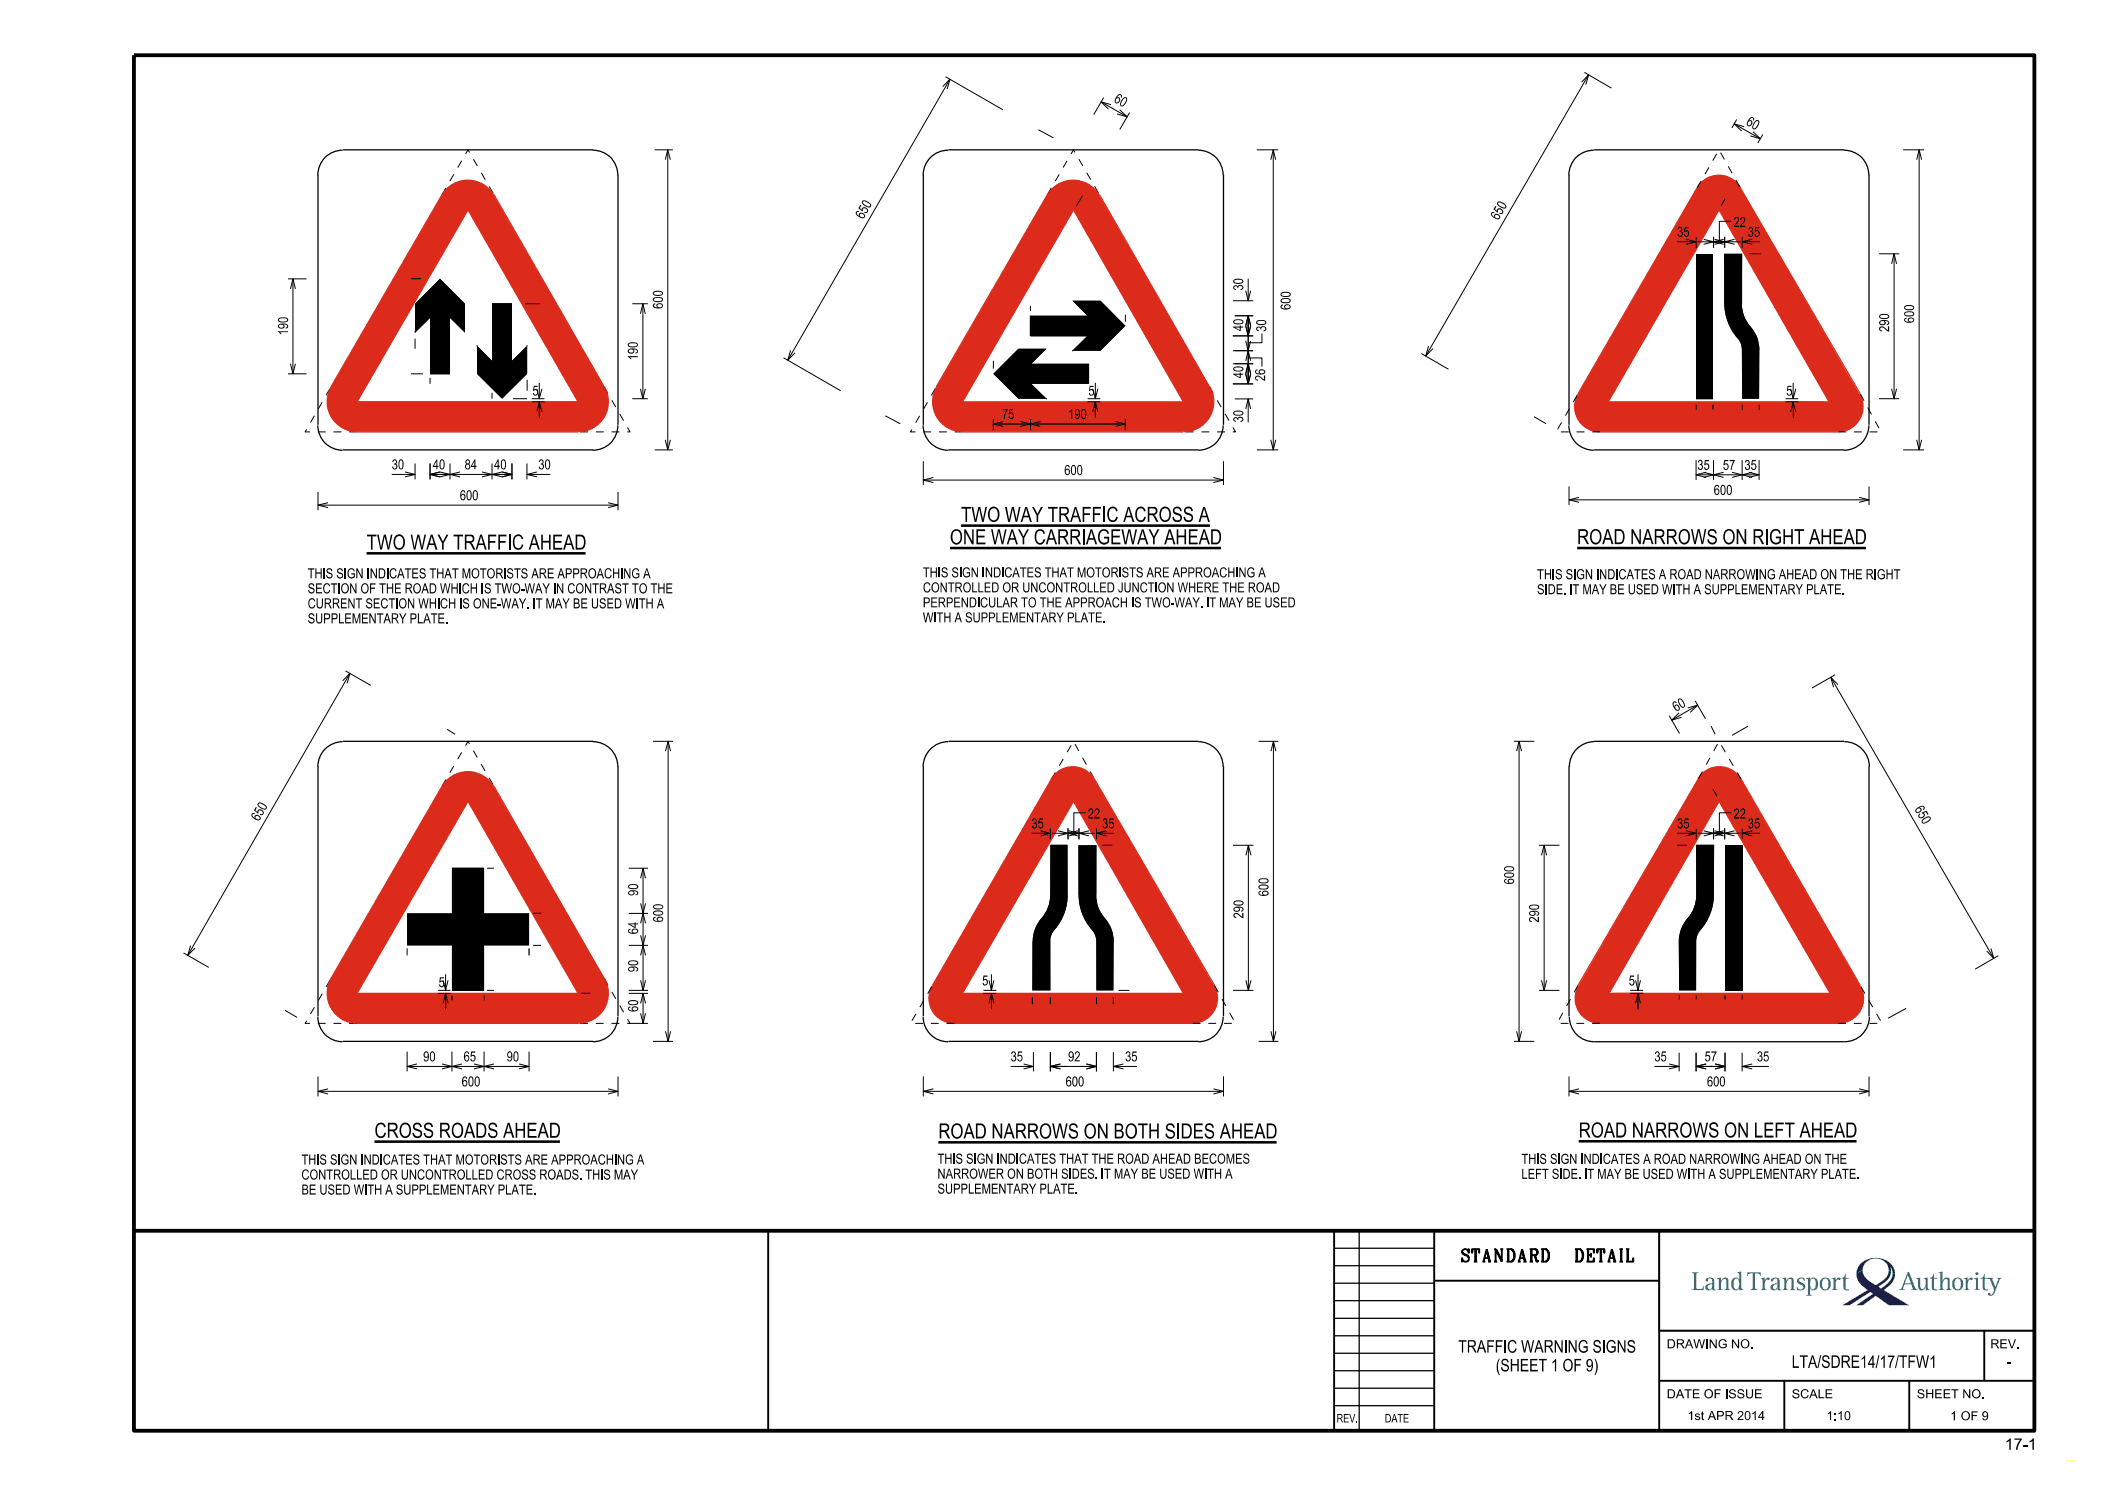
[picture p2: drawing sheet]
<svg xmlns="http://www.w3.org/2000/svg" width="420mm" height="297mm" viewBox="0 0 420 297" stroke-linecap="round" stroke-linejoin="round" font-family="sans-serif">
<g fill="#dc2a1b">
<path d="M89.4 37.7l-.9 1-22.3 38.6a6 6 0 0 0 5.2 9h44.2a6 6 0 0 0 5.2-9l-22.1-38.3a6 6 0 0 0-9.3-1.3zM93.6 41.9l22 38.4h-44.2z" fill-rule="evenodd"/>
<path d="M210.1 37.9l-.8 1.1-22 38.3a6 6 0 0 0 5.1 9h44.2a6 6 0 0 0 5.2-9l-22.1-38.3a6 6 0 0 0-9.6-1.1zM214.6 41.9l22 38.4h-44.2z" fill-rule="evenodd"/>
<path d="M339.9 36.7l-.6 .8-23.8 41.3a5 5 0 0 0 4.3 7.5h47.7a5 5 0 0 0 4.3-7.5l-23.9-41.3a5 5 0 0 0-8-.8zM343.6 41.9l22.1 38.4h-44.2z" fill-rule="evenodd"/>
<path d="M89.4 155.9l-1.1 1.3-22.1 38.3a6 6 0 0 0 5.2 9h44.2a6 6 0 0 0 5.2-9l-22.1-38.3a6 6 0 0 0-9.3-1.3zM93.6 160.2l22 38.3h-44.2z" fill-rule="evenodd"/>
<path d="M211.1 154.5l-1 1.2-23.7 41.3a5 5 0 0 0 4.3 7.5h47.7a5 5 0 0 0 4.3-7.5l-23.9-41.3a5 5 0 0 0-7.7-1.2zM214.6 160.2l22 38.3h-44.2z" fill-rule="evenodd"/>
<path d="M340.3 154.6l-.9 1.1-23.8 41.3a5 5 0 0 0 4.3 7.5h47.6a5 5 0 0 0 4.4-7.5l-23.9-41.3a5 5 0 0 0-7.7-1.1zM343.6 160.2l22.3 38.3h-44.2z" fill-rule="evenodd"/>
</g>
<g fill="#000">
<path d="M339.1 50.7h3.3v29h-3.3zM344.8 168.9h3.5v29h-3.5z"/>
<path d="M344.7 50.7h3.6l-.1 10a8 8 0 0 0 2.4 5.4 6.2 6.2 0 0 1 1 3.8v9.8h-3.3l-.1-10.1a3.6 3.6 0 0 0-1.3-2.5 10.9 10.9 0 0 1-2.2-6.4z" fill-rule="evenodd"/>
<path d="M87.9 55.7l5.1 5v5.8l-3-3v11.2h-4v-11.2l-3 3v-5.8z" fill-rule="evenodd"/>
<path d="M98.4 60.7h3.9v11.4l3.1-3v5.6l-5 5-5-5v-5.6l3 3z" fill-rule="evenodd"/>
<path d="M206 63.1h11.4l-3-3h5.6l5 5-5 5h-5.6l3-3h-11.4z" fill-rule="evenodd"/>
<path d="M198.6 74.7l5-5h5.6l-3 3h11.4v4h-11.4l3 3h-5.6z" fill-rule="evenodd"/>
<path d="M90.3 173.5h6.5v9.1h9v6.3h-9v9h-6.5v-9h-8.9v-6.3h8.9z" fill-rule="evenodd"/>
<path d="M210 168.9h3.4v10a11.3 11.3 0 0 1-3.1 7.6l-.4 1.4 .1 10h-3.6v-9.8a8.4 8.4 0 0 1 2.4-5.4 7.1 7.1 0 0 0 1.1-3.8z" fill-rule="evenodd"/>
<path d="M215.6 168.9h3.6l-.1 10a7.7 7.7 0 0 0 2.4 5.4 6.3 6.3 0 0 1 1.1 3.8v9.8h-3.4l-.1-10a5.2 5.2 0 0 0-1.6-3.1 10.9 10.9 0 0 1-1.9-5.9z" fill-rule="evenodd"/>
<path d="M339.1 168.9h3.6l-.1 10a11.8 11.8 0 0 1-3.1 7.6l-.4 1.4v10h-3.4l-.1-9.8a7.4 7.4 0 0 1 2.2-5.2l.7-1.2 .6-2.1z" fill-rule="evenodd"/>
</g>
<path d="M26.8 11h379.9v275h-379.9zM26.8 246h379.9" fill="none" stroke="#000" stroke-width=".76" stroke-linecap="butt"/>
<path d="M153.6 246v40M266.7 246v40M286.7 256h45M286.7 246v40M331.7 246v40M331.7 266h75M331.7 276h75M356.7 276v10M381.7 276v10M396.7 266v10" fill="none" stroke="#000" stroke-width=".38"/>
<path d="M5 5h.1M414.9 5h.1M5 292h.1M415 292h-1.9" fill="none" stroke="#ff0" stroke-width=".2"/>
<path d="M266.7 260h20M266.7 256.5h20M266.7 253h20M266.7 249.5h20M271.7 246v40M331.7 246h75v20h-75zM266.7 277.5h20M266.7 274h20M266.7 270.5h20M266.7 267h20M266.7 263.5h20M266.7 280.9h20" fill="none" stroke="#000" stroke-width=".25"/>
<g fill="#008c95">
<path d="M338.2 254.3h1.4l-.3 .1-.2 .3v2.8l.1 .1h.9l.2-.1 .2-.4h.1v.7h-2.4l.4-.3v-2.8l-.1-.3z" fill-rule="evenodd"/>
<path d="M341 255.6l-.1 .3 .2 .2 .3-.1 .2-.5h.3l.3 .2 .1 .8-.6 .1a.71 .71 0 0 0-.8 .5 .71 .71 0 0 0 .5 .9 .71 .71 0 0 0 .9-.5l.2 .4 .6-.1-.4-.2-.1-1.9-.5-.4-.6 .1zM341.5 256.9l.8-.2v.5l-.2 .4-.5 .1-.2-.2-.1-.4z" fill-rule="evenodd"/>
<path d="M343.2 255.5l.8-.2v.7l.5-.6h.8l.2 .5v1.7l.4 .2h-1.2l.4-.3v-1.6l-.2-.3h-.3l-.3 .3-.3 .6v1l.4 .3h-1.2l.4-.2v-1.8z" fill-rule="evenodd"/>
<path d="M347.3 254.3l.8-.2v3.4l.4 .3-.8 .1-.1-.4-.1 .3-.4 .1a1.35 1.35 0 0 1-.8-2.2l.3-.3 .5-.1 .6 .5v-1.2zM346.9 255.6l-.3 .5v1.2a.51 .51 0 0 0 .7 .4 .51 .51 0 0 0 .3-.7l-.1-1.2-.3-.3z" fill-rule="evenodd"/>
<path d="M349.3 254.3h2.7v.7h-.1l-.3-.4-.8-.1v2.9l.2 .3 .4 .1h-1.6l.4-.1 .2-.2v-3l-.8 .1-.2 .4h-.1z" fill-rule="evenodd"/>
<path d="M352 255.5l.8-.2v.6l.5-.5h.4l-.1 .4-.5-.1-.3 .5v1.4l.4 .2h-1.2l.4-.2v-1.9z" fill-rule="evenodd"/>
<path d="M354.2 255.5l.9-.2 .5 .3 .1 2 .4 .2-.5 .1-.3-.4-.4 .4h-.5l-.4-.4a.92 .92 0 0 1 1.1-1h.2v-.6l-.2-.4h-.5l-.3 .6a.28 .28 0 0 1-.3-.2 .28 .28 0 0 1 .2-.4zM354.6 256.8l-.2 .3 .1 .4 .1 .2 .5-.1 .2-.4v-.5z" fill-rule="evenodd"/>
<path d="M356.3 255.5l.8-.2v.7l.3-.4 .3-.2h.7l.2 .5v1.6l.4 .3h-1.2l.3-.3v-1.7l-.1-.2h-.4l-.2 .3-.3 .6v1l.4 .3h-1.2l.4-.2v-1.9z" fill-rule="evenodd"/>
<path d="M359.3 255.7l.6-.4 .8 .1 .1 .6-.6-.5h-.4l-.2 .3 .2 .4 .8 .4 .3 .3v.5l-.4 .4-.4 .1-.9-.1v-.6l.6 .5h.4l.3-.3-.2-.4-1-.6z" fill-rule="evenodd"/>
<path d="M361 255.5l.4 .3v2.9l-.4 .3h1.3l-.5-.4v-1.1l.3 .3 .3 .1a1.35 1.35 0 0 0 .8-2.2l-.6-.4-.4 .1-.3 .3-.1-.4zM362.1 255.7l.1-.1a.79 .79 0 0 1 .8 1.1l-.2 .8a.52 .52 0 0 1-.7 .1 .52 .52 0 0 1-.2-.6v-.9z" fill-rule="evenodd"/>
<path d="M364.2 255.5l.7-.2a1.15 1.15 0 0 1 1.1 1.3h-.5l-.1-.8a.65 .65 0 0 0-.9-.1 .65 .65 0 0 0-.3 .8v.1h-.4l.1-.6z" fill-rule="evenodd"/>
<path d="M363.8 256.6h.4l.2 .8a.64 .64 0 0 0 .8 .2 .64 .64 0 0 0 .3-.8v-.2h.5l-.1 .6-.2 .4a1.11 1.11 0 0 1-1.3 .2 1.11 1.11 0 0 1-.6-1.2z" fill-rule="evenodd"/>
<path d="M366.1 255.5l.9-.2v.6l.2-.4 .4-.2a.29 .29 0 0 1 .3 .5 .28 .28 0 0 1-.5-.1l-.3 .2-.1 .5v1.2l.4 .2h-1.3l.4-.2v-1.9z" fill-rule="evenodd"/>
<path d="M368.8 254.6h.1v.8h.6v.2h-.6v1.8l.2 .3h.5v.2h-.6a.59 .59 0 0 1-.5-.8v-1.5h-.3v-.2l.5-.2z" fill-rule="evenodd"/>
<path d="M381.4 254.2l-1.2 3.2-.6 .4h1.2l-.4-.2 .3-.9h1.4l.3 .9-.4 .2h1.4l-.6-.6-1.2-3zM381.4 254.8l.6 1.7h-1.2z" fill-rule="evenodd"/>
<path d="M383 255.5l.9-.2v1.9l.2 .4h.3l.4-.3 .2-.6-.1-1-.4-.2 .8-.2v2.1l.5 .4-.8 .1v-.6l-.6 .6-.7-.1-.3-.6v-1.4z" fill-rule="evenodd"/>
<path d="M386.5 254.6h.1v.8h.7v.2h-.7v1.9l.3 .2h.4l-.1 .2-.7-.1-.3-.3v-1.9h-.4v-.2l.5-.2z" fill-rule="evenodd"/>
<path d="M387.5 254.3l.8-.2v1.9l.6-.6 .4-.1 .4 .2 .1 2.1 .4 .2h-1.3l.5-.3v-1.6l-.2-.3h-.3l-.3 .3-.3 .6v1.1l.4 .2h-1.2l.4-.2v-3z" fill-rule="evenodd"/>
<path d="M390.2 256.6h.5l.1 .8a.64 .64 0 0 0 .9 .2 .64 .64 0 0 0 .3-.8v-.2h.5l-.1 .6-.3 .4a1.11 1.11 0 0 1-1.3 .2 1.11 1.11 0 0 1-.6-1.2z" fill-rule="evenodd"/>
<path d="M390.6 255.7l.2-.3 .5-.1a1.15 1.15 0 0 1 1.2 1.3h-.5l-.2-.8a.62 .62 0 0 0-.7-.2 .62 .62 0 0 0-.4 .7v.3h-.5l.1-.6z" fill-rule="evenodd"/>
<path d="M392.6 255.5l.8-.2v.6l.2-.4 .5-.2a.27 .27 0 0 1 .2 .5 .27 .27 0 0 1-.5-.1l-.2 .2-.2 .5v1.2l.4 .2h-1.2l.4-.2v-1.9z" fill-rule="evenodd"/>
<path d="M394.6 255.5l.8-.2v2.3l.4 .2h-1.2l.4-.3v-1.7z" fill-rule="evenodd"/>
<path d="M396.6 254.6h.2v.8h1.2v.2h-1.2v1.9l.3 .2h.3l-.1 .2-.8-.2-.2-2.1h-.4v-.2l.6-.2z" fill-rule="evenodd"/>
<path d="M397.4 255.4l1.1 .1a.27 .27 0 0 0-.2 .2 .27 .27 0 0 0 .1 .3l.5 1.2 .6-1.5-.3-.3h1l-.5 .4-1.2 2.9-.4 .3-.5-.1-.2-.2 .1-.3a.28 .28 0 0 1 .3 .1 .28 .28 0 0 1 .1 .2l.4-.1 .3-.8-.8-2.1-.4-.1z" fill-rule="evenodd"/>
<circle cx="395.2" cy="254.5" r=".31"/>
</g>
<g fill="#171c8f">
<path d="M371.1 254.6l1.3-.7a3.6 3.6 0 0 0 2.7 2.9l.4-.3a3.4 3.4 0 0 0 2.1-2.6l.4 .2a3.7 3.7 0 0 1-2.2 2.9l-.3 .2 .5 .3 .8-.5a3 3 0 0 0 1.5-2.4h.5a4 4 0 0 1-2.2 3.2l5 3.1h-4l-2.6-1.9-2.6 1.9h-1.3l3.3-2.3-.5-.4-4.2 2.7h-1.4l5-3.1-.2-.2a3.8 3.8 0 0 1-2-3z" fill-rule="evenodd"/>
<path d="M372.1 252.4a4.3 4.3 0 0 1 6.6 1.4l.1 .8h-.5l-.1-.8-.3-.6 .1 .9-.4-.2a2.63 2.63 0 0 0-2.6-2.4 2.63 2.63 0 0 0-2.6 2.4l-1.3 .7 .3-1.3z" fill-rule="evenodd"/>
</g>
<g fill="none" stroke="#000" stroke-width=".25">
<path d="M63.6 34.9v50M68.5 30a4.9 4.9 0 0 0-5 5M68.6 29.9h50M118.5 30a4.9 4.9 0 0 1 5 5M123.5 34.9v50M184.6 34.9v50M189.5 30a5 5 0 0 0-5 5M189.6 29.9h50M239.5 30a4.9 4.9 0 0 1 5 5M244.6 34.9v50M313.7 34.9v50M318.6 30a4.9 4.9 0 0 0-5 5"/>
<path d="M318.7 29.9h50M368.6 30a4.9 4.9 0 0 1 5 5M373.6 34.9v50M87.8 55.9h.1M86 74.7h4M98.4 60.7h3.9M206 63.1v4h11.4M217.6 72.7v4M339.1 79.7h3.3M63.5 85a4.9 4.9 0 0 0 5 5M68.6 89.9h50M123.5 85a4.9 4.9 0 0 1-5 5"/>
<path d="M184.5 85a5 5 0 0 0 5 5M189.6 89.9h50M244.5 85a4.9 4.9 0 0 1-5 5M313.6 85a4.9 4.9 0 0 0 5 5M318.7 89.9h50M373.6 85a4.9 4.9 0 0 1-5 5M63.6 153.1v50M68.5 148.2a5 5 0 0 0-5 5M68.6 148.2h50M118.5 148.2a5 5 0 0 1 5 5M123.5 153.1v50M184.6 153.1v50"/>
<path d="M189.5 148.2a5.1 5.1 0 0 0-5 5M189.6 148.2h50M239.5 148.2a5 5 0 0 1 5 5M244.6 153.1v50M313.7 153.1v50M318.7 148.2h50M318.7 148.2a5 5 0 0 0-5 5M368.7 148.2a5.1 5.1 0 0 1 5 5M373.6 153.1v50M90.3 173.5h6.5M210 168.9h3.4M339.1 168.9h3.6"/>
<path d="M90.3 197.9h6.5M105.8 189.5v1.5M344.8 197.9h3.5M63.5 203.2a4.9 4.9 0 0 0 5 5M68.6 208.1h50M123.5 203.2a4.9 4.9 0 0 1-5 5M184.5 203.2a5 5 0 0 0 5 5M189.6 208.1h50M244.5 203.2a4.9 4.9 0 0 1-5 5M373.7 203.2a5 5 0 0 1-5 5h-50a4.9 4.9 0 0 1-5-5"/>
</g>
<path d="M71.4 80.3h44.2" fill="none" stroke="#f00" stroke-width=".25"/>
<g fill="none" stroke="#dc2a1b" stroke-width=".25">
<path d="M88.3 39a6 6 0 0 1 10.4 0M88.4 38.9l-22.2 38.4M98.7 38.9l22.1 38.4M209.3 39a6 6 0 0 1 10.4 0M209.4 38.9l-22.2 38.4M219.8 38.9l22 38.4M339.3 37.5a5 5 0 0 1 8.6 0M339.3 37.5l-23.8 41.2M347.9 37.5l24 41.2M214.6 41.9l22 38.4h-44.2zM343.6 41.9l22.1 38.4h-44.2zM66.2 77.3a6 6 0 0 0 5.2 9"/>
<path d="M120.8 77.3a6 6 0 0 1-5.2 9h-44.2M187.3 77.3a6 6 0 0 0 5.1 9M241.8 77.3a6 6 0 0 1-5.2 9M315.5 78.8a5 5 0 0 0 4.3 7.5M371.8 78.8a5 5 0 0 1-4.3 7.5h-47.6M71.4 80.3l22.2-38.4 22 38.4M192.4 86.3h44.2M88.3 157.2a6 6 0 0 1 10.4 0M88.4 157.2l-22.2 38.3M98.7 157.2l22.1 38.3M210.1 155.7a5 5 0 0 1 8.7 0l24 41.3M210.2 155.7l-23.8 41.3"/>
<path d="M339.4 155.7a5 5 0 0 1 8.6 0l23.9 41.3M339.5 155.7l-24 41.3M93.6 160.2l22 38.3h-44.2zM214.6 160.2l22 38.3h-44.2zM343.6 160.2l22.3 38.3h-44.2zM66.2 195.5a6 6 0 0 0 5.2 9M120.8 195.5a6 6 0 0 1-5.2 9M186.4 197a5 5 0 0 0 4.3 7.5M242.7 197a5 5 0 0 1-4.3 7.5M315.6 197a5 5 0 0 0 4.3 7.5M371.9 197a5 5 0 0 1-4.4 7.5M71.4 204.5h44.2"/>
<path d="M190.8 204.5h47.6M319.9 204.5h47.6"/>
</g>
<g fill="#000">
<path d="M130.6 58.3a.49 .49 0 0 0 0 .6 .49 .49 0 0 0 .5 .2 1.08 1.08 0 0 0 1.4-.5 1.29 1.29 0 0 0-1.6-.4zM130.7 58.5a1.36 1.36 0 0 1 1.6 .1v.2a1.41 1.41 0 0 1-1.6-.2z" fill-rule="evenodd"/>
<path d="M246.6 56a.57 .57 0 0 0 .1 .6 .57 .57 0 0 0 .6 .1h.6a.52 .52 0 0 0 .7-.4 .52 .52 0 0 0-.7-.6h-.8zM246.9 56a1.35 1.35 0 0 1 1.5 .2 1.2 1.2 0 0 1-1.7 0z" fill-rule="evenodd"/>
<path d="M246.7 57.2l.4-.2 .3 .3a.56 .56 0 0 1 1-.2 .56 .56 0 0 1-.4 .9v-.2a.33 .33 0 0 0 .4-.4 .33 .33 0 0 0-.5-.3l-.3 .2v.3h-.2a.31 .31 0 0 0-.4-.4 .31 .31 0 0 0-.2 .5l.3 .1v.2l-.5-.3z" fill-rule="evenodd"/>
<path d="M256.1 58.5a.48 .48 0 0 0-.1 .6 .48 .48 0 0 0 .6 .2 1.03 1.03 0 0 0 1.4-.5 1.3 1.3 0 0 0-1.6-.4zM256.2 58.7a1.34 1.34 0 0 1 1.6 .1v.2a1.41 1.41 0 0 1-1.6-.2z" fill-rule="evenodd"/>
<path d="M55.7 63.6a.53 .53 0 0 0 0 .7 .53 .53 0 0 0 .7 .1h.5a.54 .54 0 0 0 .7-.6 .54 .54 0 0 0-.8-.4zM55.8 63.8a1.33 1.33 0 0 1 1.6 .1 1.15 1.15 0 0 1-1.6 .2z" fill-rule="evenodd"/>
<path d="M55.7 64.9a.65 .65 0 0 0 .3 .8 .65 .65 0 0 0 .9-.3v-.3l-.2-.3a.45 .45 0 0 1 .5 .1 .45 .45 0 0 1 .1 .5l-.2 .1v.2a.51 .51 0 0 0 .5-.6 .51 .51 0 0 0-.6-.4h-.9zM55.9 64.9h.3a.34 .34 0 0 1 .5 .3 .34 .34 0 0 1-.5 .3l-.4-.2z" fill-rule="evenodd"/>
<path d="M55.6 66.2h2v.2h-1.6l.3 .4h-.2z" fill-rule="evenodd"/>
<path d="M87.9 55.7l5.1 5v5.8l-3-3v11.2h-4v-11.2l-3 3v-5.8z" fill-rule="evenodd"/>
<path d="M95.3 69h.2v.2h-.2z" fill-rule="evenodd"/>
<path d="M98.4 60.7h3.9v11.4l2.9-2.8h.2v5.4l-5 5-5-5v-5.6l3 3z" fill-rule="evenodd"/>
<path d="M105.3 69h.2v.2h-.2z" fill-rule="evenodd"/>
<path d="M125.6 68.7a.6 .6 0 0 0 .1 .6 .6 .6 0 0 0 .6 .1h.6a.52 .52 0 0 0 .6-.4 .52 .52 0 0 0-.6-.6h-.7zM125.7 68.8a1.77 1.77 0 0 1 1.6 0l.1 .1a1.24 1.24 0 0 1-1.7 0z" fill-rule="evenodd"/>
<path d="M125.7 69.8a.6 .6 0 0 0 .1 .8 .6 .6 0 0 0 .8 0l.2-.4-.2-.4h.2a.35 .35 0 0 1 .5 .2 .35 .35 0 0 1-.3 .5v.2a.5 .5 0 0 0 .5-.6 .5 .5 0 0 0-.6-.4zM125.7 70a.43 .43 0 0 1 .6-.2 .43 .43 0 0 1 .2 .6l-.5 .1-.3-.2z" fill-rule="evenodd"/>
<path d="M125.5 71.2h2v.2h-1.6l.3 .3-.2 .1z" fill-rule="evenodd"/>
<path d="M130.7 60.7a.55 .55 0 0 0-.1 .7 .55 .55 0 0 0 .6 .2l.4 .1a.62 .62 0 0 0 .8-.2 .62 .62 0 0 0 0-.8 .64 .64 0 0 0-.8-.1 .64 .64 0 0 0-.3 .7l.2 .2a.47 .47 0 0 1-.6-.1 .47 .47 0 0 1-.1-.5l.2-.1v-.2zM131.6 60.9a.39 .39 0 0 1 .5-.1 .39 .39 0 0 1 .1 .5 .44 .44 0 0 1-.5 .1 .44 .44 0 0 1-.2-.4z" fill-rule="evenodd"/>
<path d="M130.6 59.6a.49 .49 0 0 0 0 .5 .49 .49 0 0 0 .5 .3 1.05 1.05 0 0 0 1.4-.5 1.21 1.21 0 0 0-1.4-.5zM130.7 59.8a1.33 1.33 0 0 1 1.6 .1v.1a1.78 1.78 0 0 1-1.6 0z" fill-rule="evenodd"/>
<path d="M206 63.1h11.4l-3-3h5.6l5 5-5 5h-5.6l3-3h-11.4z" fill-rule="evenodd"/>
<path d="M209.1 79.6h.2v.2h-.2z" fill-rule="evenodd"/>
<path d="M214.3 70h.2v.2h-.2z" fill-rule="evenodd"/>
<path d="M198.6 74.7l5-5h5.6l-3 3h11.4v4h-11.4l3 3h-5.6z" fill-rule="evenodd"/>
<path d="M246.7 64a.54 .54 0 0 0-.1 .7 .54 .54 0 0 0 .7 .1h.6a.55 .55 0 0 0 .7-.6 .55 .55 0 0 0-.8-.4zM246.8 64.2a1.34 1.34 0 0 1 1.6 .1 1.24 1.24 0 0 1-1.6 .1z" fill-rule="evenodd"/>
<path d="M246.7 73.4a.53 .53 0 0 0-.1 .7 .53 .53 0 0 0 .7 .2l.8-.1a.48 .48 0 0 0 .5-.6 .48 .48 0 0 0-.7-.3l-.7-.1zM246.8 73.6a1.74 1.74 0 0 1 1.5 0l.1 .2a1.2 1.2 0 0 1-1.7 0z" fill-rule="evenodd"/>
<path d="M246.5 65.3v.1l1.3 .7h.2v-.6h.5v-.2h-.5v-.3h-.2v.3zM246.9 65.5h.9v.5z" fill-rule="evenodd"/>
<path d="M246.5 74.7v.2l1.3 .7h.2v-.7h.5v-.2h-.5v-.2h-.2v.2zM246.9 74.9h.9v.5z" fill-rule="evenodd"/>
<path d="M251 74l-.1 .3a1.16 1.16 0 0 0 1.6 .5 .52 .52 0 0 0 .4-.7 .52 .52 0 0 0-.7-.3 .47 .47 0 0 0-.5 .2 .47 .47 0 0 0 .1 .6 .46 .46 0 0 1-.5 0 .46 .46 0 0 1-.1-.5l.2-.1v-.2zM251.9 74.1a.43 .43 0 0 1 .6-.1 .43 .43 0 0 1 .2 .5 .42 .42 0 0 1-.6 .1 .42 .42 0 0 1-.2-.5z" fill-rule="evenodd"/>
<path d="M251.3 64.1a.49 .49 0 0 0-.1 .6 .49 .49 0 0 0 .5 .3 1.05 1.05 0 0 0 1.5-.6 1.21 1.21 0 0 0-1.5-.4zM251.4 64.3a1.33 1.33 0 0 1 1.5 .1v.2a1.41 1.41 0 0 1-1.6-.2z" fill-rule="evenodd"/>
<path d="M251.3 65.4l.5-.1 .2 .2a.55 .55 0 0 1 1-.2 .55 .55 0 0 1-.4 .9v-.2a.36 .36 0 0 0 .3-.4 .36 .36 0 0 0-.5-.2l-.2 .2v.2h-.2a.3 .3 0 0 0-.2-.4 .3 .3 0 0 0-.4 .3 .3 .3 0 0 0 .3 .3l-.1 .2-.5-.3z" fill-rule="evenodd"/>
<path d="M251 75.2a1.46 1.46 0 0 1 1.7 .6v-.7h.2v1l-.5-.2a1.25 1.25 0 0 0-1.2-.6l-.1 .4 .4 .2v.2l-.6-.3z" fill-rule="evenodd"/>
<path d="M256.1 61l-.1 .3a1.1 1.1 0 0 0 1.6 .5 .51 .51 0 0 0 .4-.7 .51 .51 0 0 0-.7-.3 .46 .46 0 0 0-.6 .3 .46 .46 0 0 0 .3 .6 .46 .46 0 0 1-.6-.1 .46 .46 0 0 1-.1-.5l.2-.1v-.1zM256.9 61.2a.43 .43 0 0 1 .6-.2 .43 .43 0 0 1 .2 .5 .48 .48 0 0 1-.5 .1 .48 .48 0 0 1-.3-.4z" fill-rule="evenodd"/>
<path d="M256.1 59.8a.53 .53 0 0 0 0 .7 .53 .53 0 0 0 .7 .1h.5a.54 .54 0 0 0 .7-.6 .54 .54 0 0 0-.8-.4zM256.2 60a1.33 1.33 0 0 1 1.6 .1v.1a1.79 1.79 0 0 1-1.6 0z" fill-rule="evenodd"/>
<path d="M339.1 50.7h3.3v29h-3.3z" fill-rule="evenodd"/>
<path d="M344.7 50.7h3.6l-.1 10a8 8 0 0 0 2.4 5.4 6.9 6.9 0 0 1 1.1 3.8l-.1 9.8h-3.3l-.1-10.1a3.1 3.1 0 0 0-.9-2 10.6 10.6 0 0 1-2.6-6.9z" fill-rule="evenodd"/>
<path d="M375.8 62.9a.48 .48 0 0 0-.1 .6 .48 .48 0 0 0 .6 .2 1.08 1.08 0 0 0 1.4-.5 1.4 1.4 0 0 0-1.9-.3zM375.9 63.1a1.4 1.4 0 0 1 1.6 .1 1.2 1.2 0 0 1-1.7 0z" fill-rule="evenodd"/>
<path d="M375.9 64.1a.58 .58 0 0 0-.1 .8 .58 .58 0 0 0 .9 .1l.3-.4-.2-.4a.5 .5 0 0 1 .7 .4l-.3 .2v.2a.5 .5 0 0 0 .5-.6 .5 .5 0 0 0-.7-.4zM376 64.3a.41 .41 0 0 1 .5-.1 .41 .41 0 0 1 .1 .5 .41 .41 0 0 1-.5 .1 .41 .41 0 0 1-.1-.5z" fill-rule="evenodd"/>
<path d="M375.8 65.4a1.46 1.46 0 0 1 1.6 .6v-.8h.2v1.1l-.4-.2a1.19 1.19 0 0 0-1.2-.6l-.1 .4 .3 .1v.2l-.5-.3z" fill-rule="evenodd"/>
<path d="M380.8 63.6l-.2 .3a1.1 1.1 0 0 0 1.7 .5 .54 .54 0 0 0 .3-.7 .54 .54 0 0 0-.8-.2 .44 .44 0 0 0-.4 .3 .44 .44 0 0 0 .2 .5 .47 .47 0 0 1-.5 0 .47 .47 0 0 1-.2-.6h.2v-.2zM381.7 63.7a.4 .4 0 0 1 .5-.1 .4 .4 0 0 1 .1 .6 .4 .4 0 0 1-.5 0 .4 .4 0 0 1-.1-.5z" fill-rule="evenodd"/>
<path d="M380.7 62.5a.58 .58 0 0 0 .1 .6 .58 .58 0 0 0 .6 .1h.6a.54 .54 0 0 0 .7-.6 .54 .54 0 0 0-.8-.4l-.9 .1zM380.9 62.6a1.36 1.36 0 0 1 1.6 .1 1.26 1.26 0 0 1-1.6 .2z" fill-rule="evenodd"/>
<path d="M380.8 61.2a.54 .54 0 0 0 0 .7 .54 .54 0 0 0 .6 .1h.6a.55 .55 0 0 0 .7-.6 .55 .55 0 0 0-.8-.4h-.7zM380.9 61.4a1.36 1.36 0 0 1 1.6 .1 1.24 1.24 0 0 1-1.7 0z" fill-rule="evenodd"/>
<path d="M246.7 82.3a.53 .53 0 0 0-.1 .6 .53 .53 0 0 0 .7 .2l.8-.1a.48 .48 0 0 0 .5-.6 .48 .48 0 0 0-.7-.3h-.7zM246.8 82.4a1.74 1.74 0 0 1 1.5 0l.1 .2a1.2 1.2 0 0 1-1.7 0z" fill-rule="evenodd"/>
<path d="M246.7 83.5l.4-.1 .3 .2a.56 .56 0 0 1 1-.1 .56 .56 0 0 1-.4 .8v-.2l.2-.1a.36 .36 0 0 0-.2-.5 .36 .36 0 0 0-.4 .5l-.2-.1a.31 .31 0 0 0-.4-.3 .31 .31 0 0 0-.2 .4l.3 .1v.2a.48 .48 0 0 1-.5-.3 .48 .48 0 0 1 .1-.5z" fill-rule="evenodd"/>
<path d="M125.7 176.9a.48 .48 0 0 0-.1 .6 .48 .48 0 0 0 .6 .2 1.06 1.06 0 0 0 1.4-.5 1.33 1.33 0 0 0-1.7-.4zM125.8 177.1a1.36 1.36 0 0 1 1.6 .1 1.24 1.24 0 0 1-1.7 0z" fill-rule="evenodd"/>
<path d="M125.7 178.2a.63 .63 0 0 0 .3 .8 .63 .63 0 0 0 .8-.3l.1-.3-.3-.3a.42 .42 0 0 1 .6 .1 .42 .42 0 0 1 0 .5h-.1v.3a.55 .55 0 0 0 .4-.8 .55 .55 0 0 0-.8-.3l-.8 .1zM125.9 178.2h.6a.38 .38 0 0 1-.3 .6 .38 .38 0 0 1-.3-.6z" fill-rule="evenodd"/>
<path d="M210 168.9h3.4v10a11.5 11.5 0 0 1-3.1 7.6l-.4 1.4 .1 10h-3.6v-9.8a7.6 7.6 0 0 1 2.2-5.2l1-1.9 .3-1.4z" fill-rule="evenodd"/>
<path d="M215.6 168.9h3.6l-.1 10a7.7 7.7 0 0 0 2.4 5.4 7.1 7.1 0 0 1 1.1 3.8v9.8h-3.4l-.1-10a4.1 4.1 0 0 0-1.4-2.7 10.5 10.5 0 0 1-2.1-6.3z" fill-rule="evenodd"/>
<path d="M251.7 178.2l-.1 .3a1.14 1.14 0 0 0 1.6 .5 .51 .51 0 0 0 .4-.7 .51 .51 0 0 0-.7-.3 .47 .47 0 0 0-.6 .3 .47 .47 0 0 0 .2 .6 .46 .46 0 0 1-.5-.1 .46 .46 0 0 1-.2-.5l.3-.1v-.2zM252.6 178.3a.43 .43 0 0 1 .5-.1 .43 .43 0 0 1 .2 .5 .42 .42 0 0 1-.5 .1 .42 .42 0 0 1-.2-.5z" fill-rule="evenodd"/>
<path d="M251.7 177a.53 .53 0 0 0 0 .7 .53 .53 0 0 0 .7 .1l.8-.1a.48 .48 0 0 0 .4-.5 .48 .48 0 0 0-.6-.4h-.8zM251.8 177.2a1.74 1.74 0 0 1 1.6 0v.1a1.2 1.2 0 0 1-1.6 0z" fill-rule="evenodd"/>
<path d="M251.7 175.7a.53 .53 0 0 0 0 .7 .53 .53 0 0 0 .7 .2l.5-.1a.55 .55 0 0 0 .7-.5 .55 .55 0 0 0-.8-.5zM251.8 175.9a1.27 1.27 0 0 1 1.6 .2 1.2 1.2 0 0 1-1.6 0z" fill-rule="evenodd"/>
<path d="M300.8 175.8l-.1 .3a1.16 1.16 0 0 0 1.6 .5 .55 .55 0 0 0 .3-.7 .55 .55 0 0 0-.8-.3 .44 .44 0 0 0-.4 .4 .44 .44 0 0 0 .2 .5 .46 .46 0 0 1-.5-.1 .46 .46 0 0 1-.1-.5l.2-.1v-.2zM301.7 175.9a.43 .43 0 0 1 .5-.1 .43 .43 0 0 1 .2 .5 .42 .42 0 0 1-.5 .2 .42 .42 0 0 1-.2-.6z" fill-rule="evenodd"/>
<path d="M300.7 174.7a.6 .6 0 0 0 .1 .6 .6 .6 0 0 0 .7 .1h.5a.54 .54 0 0 0 .7-.6 .54 .54 0 0 0-.8-.4h-.7zM300.9 174.8a1.77 1.77 0 0 1 1.6 0v.1a1.24 1.24 0 0 1-1.7 0z" fill-rule="evenodd"/>
<path d="M300.7 173.4a.58 .58 0 0 0 .1 .6 .58 .58 0 0 0 .7 .2l.5-.1a.54 .54 0 0 0 .7-.5 .54 .54 0 0 0-.8-.5l-.9 .1zM300.9 173.5a1.29 1.29 0 0 1 1.6 .2 1.24 1.24 0 0 1-1.7 0z" fill-rule="evenodd"/>
<path d="M339.1 168.9h3.6l-.1 10a11.8 11.8 0 0 1-3.1 7.6l-.4 1.4v10h-3.4l-.1-9.8a7.4 7.4 0 0 1 2.2-5.2l.7-1.2 .6-2.1z" fill-rule="evenodd"/>
<path d="M90.3 173.5h6.5v9.1h9v6.3h-9v9h-6.5v-9h-8.9v-6.3h8.9z" fill-rule="evenodd"/>
<path d="M125.7 185.7l-.1 .4a1.1 1.1 0 0 0 1.6 .5 .54 .54 0 0 0 .3-.8 .54 .54 0 0 0-.8-.2 .44 .44 0 0 0-.4 .3 .44 .44 0 0 0 .2 .5 .47 .47 0 0 1-.5 0 .47 .47 0 0 1-.2-.5l.2-.1v-.2zM126.6 185.9a.4 .4 0 0 1 .5-.1 .4 .4 0 0 1 .1 .5 .41 .41 0 0 1-.5 .1 .41 .41 0 0 1-.1-.5z" fill-rule="evenodd"/>
<path d="M125.7 192.1a.48 .48 0 0 0-.1 .6 .48 .48 0 0 0 .6 .2 1.06 1.06 0 0 0 1.4-.5 1.33 1.33 0 0 0-1.7-.4zM125.8 192.3a1.36 1.36 0 0 1 1.6 .1 1.24 1.24 0 0 1-1.7 0z" fill-rule="evenodd"/>
<path d="M125.7 193.4a.63 .63 0 0 0 .3 .8 .63 .63 0 0 0 .8-.3l.1-.3-.3-.2a.42 .42 0 0 1 .6 0 .42 .42 0 0 1 0 .6h-.1v.2a.5 .5 0 0 0 .5-.6 .5 .5 0 0 0-.7-.4h-1zM125.9 193.5h.6a.38 .38 0 0 1-.3 .5 .38 .38 0 0 1-.3-.5z" fill-rule="evenodd"/>
<path d="M125.6 184.6v.1l1.3 .8h.2v-.8h.5v-.1h-.5v-.2h-.2v.2zM125.9 184.7h1v.5z" fill-rule="evenodd"/>
<path d="M130.7 183.4l-.2 .3a1.27 1.27 0 0 0 2.1 .2 .63 .63 0 0 0-.7-.7 .63 .63 0 0 0-.6 .7l.2 .2a.47 .47 0 0 1-.5-.1 .47 .47 0 0 1-.2-.5l.3-.1v-.2zM131.5 183.6a.44 .44 0 0 1 .5-.2 .44 .44 0 0 1 .3 .5 .46 .46 0 0 1-.5 .1 .46 .46 0 0 1-.3-.4z" fill-rule="evenodd"/>
<path d="M130.7 182.2a.49 .49 0 0 0-.1 .6 .49 .49 0 0 0 .5 .2 .93 .93 0 0 0 1.4-.7 1.66 1.66 0 0 0-1.8-.1zM130.8 182.4a1.4 1.4 0 0 1 1.6 .1 1.24 1.24 0 0 1-1.7 0z" fill-rule="evenodd"/>
<path d="M130.6 181a.6 .6 0 0 0 .1 .6 .6 .6 0 0 0 .6 .2h.6a.52 .52 0 0 0 .7-.5 .52 .52 0 0 0-.6-.5l-.8-.1zM130.8 181.1a1.77 1.77 0 0 1 1.5 0l.1 .2a1.24 1.24 0 0 1-1.7 0z" fill-rule="evenodd"/>
<path d="M246.7 180.2a.48 .48 0 0 0-.1 .5 .48 .48 0 0 0 .6 .3 1.03 1.03 0 0 0 1.4-.5 1.29 1.29 0 0 0-1.7-.5zM246.8 180.4a1.34 1.34 0 0 1 1.6 .1v.1a1.41 1.41 0 0 1-1.6-.1z" fill-rule="evenodd"/>
<path d="M246.7 181.5a.6 .6 0 0 0 .5 .7 .6 .6 0 0 0 .6-.6l-.1-.2a.44 .44 0 0 1 .5 0 .44 .44 0 0 1 .1 .5l-.2 .1v.2a.5 .5 0 0 0 .5-.6 .5 .5 0 0 0-.6-.4h-.9zM246.9 181.5l.3-.1a.33 .33 0 0 1 .5 .3 .33 .33 0 0 1-.5 .3l-.4-.2z" fill-rule="evenodd"/>
<path d="M246.7 182.6a1.35 1.35 0 0 1 1.6 .6v-.7h.3v1l-.6-.2a.86 .86 0 0 0-1.2-.5l.1 .4 .3 .1-.1 .2-.4-.2a.51 .51 0 0 1 0-.7z" fill-rule="evenodd"/>
<path d="M305.8 181a.54 .54 0 0 0 0 .7 .54 .54 0 0 0 .7 .1h.5a.54 .54 0 0 0 .7-.6 .54 .54 0 0 0-.8-.4zM305.9 181.2a1.31 1.31 0 0 1 1.6 .1v.1a1.78 1.78 0 0 1-1.6 0z" fill-rule="evenodd"/>
<path d="M305.8 182.3a.6 .6 0 0 0 .5 .8 .6 .6 0 0 0 .6-.7l-.1-.2a.45 .45 0 0 1 .5 .1 .45 .45 0 0 1 .1 .5h-.2v.3a.51 .51 0 0 0 .5-.6 .51 .51 0 0 0-.6-.4h-.9zM305.9 182.4a.47 .47 0 0 1 .5-.2 .47 .47 0 0 1 .3 .5 .46 .46 0 0 1-.5 .2 .46 .46 0 0 1-.3-.5z" fill-rule="evenodd"/>
<path d="M305.8 183.4a1.35 1.35 0 0 1 1.6 .7v-.8h.3v1l-.6-.2a.85 .85 0 0 0-1.2-.4v.2l.3 .2v.2a.51 .51 0 0 1-.5-.3 .51 .51 0 0 1 .1-.6z" fill-rule="evenodd"/>
<path d="M344.8 168.9h3.5v29h-3.5z" fill-rule="evenodd"/>
<path d="M125.7 201.3l-.1 .3a1.14 1.14 0 0 0 1.6 .5 .51 .51 0 0 0 .4-.6 .51 .51 0 0 0-.7-.4 .47 .47 0 0 0-.6 .3 .47 .47 0 0 0 .2 .6 .46 .46 0 0 1-.5-.1 .46 .46 0 0 1-.2-.5l.2-.1v-.1zM126.6 201.4a.43 .43 0 0 1 .5-.1 .43 .43 0 0 1 .2 .5 .42 .42 0 0 1-.5 .1 .42 .42 0 0 1-.2-.5z" fill-rule="evenodd"/>
<path d="M125.7 200.1a.53 .53 0 0 0 0 .7 .53 .53 0 0 0 .7 .1l.8-.1a.48 .48 0 0 0 .4-.5 .48 .48 0 0 0-.6-.4h-.8zM125.8 200.3a1.77 1.77 0 0 1 1.5 0l.1 .1a1.24 1.24 0 0 1-1.7 0z" fill-rule="evenodd"/>
<circle cx="83" cy="66.3" r=".14"/>
</g>
<g fill="none" stroke="#000" stroke-width=".2">
<path d="M188.5 17.3l1.4-1.5-.6 2M189 15.3l11.5 6.6M189.9 15.8l-32.4 56.2M220.6 19.5l-1.9 3.4M316.2 16.4l1.4-1.4-.6 1.9M316.7 14.5l5.4 3.1M317.6 15l-32.6 56.2M130.9 29.9h3.6M133 31.9l.5-2 .5 2M133.5 29.9v60M207.6 25.9l3 1.6M216.4 39.1l-1.2 2"/>
<path d="M220.1 20.4l5.2 3M222.1 20.9l-2-.5 1.5 1.4M223.8 21.9l1.5 1.5-2-.6M225.8 22.5l-2 3.4M251.2 29.9h4.3M254 31.9l.5-2 .5 2M254.5 29.9v60M344.8 39.7l-.7 1.4M346.7 24.8l5.2 2.9M347.2 23.9l-1 1.7M348.7 25.3l-2-.5 1.5 1.4M350.4 26.3l1.5 1.4-2-.5"/>
<path d="M352.4 26.9l-1 1.7M380.4 29.9h4.2M383.2 31.9l.4-2 .5 2M383.6 29.9v60M57.6 55.7h3.7M58.1 57.7l.5-2 .5 2M58.6 55.7v19M82.2 55.7h2M249 58.1l.5 2 .5-2M249.5 55.7v4.4M335.2 48.3h3.9M337.1 47.8l2 .5-2 .5"/>
<path d="M339.1 47.3v2.2M339.4 48.3h8.5M340.6 47.8l1.9 .5-1.9 .5M342.5 47.3v2.2M342.8 47.8l2 .5-2 .5M344.6 47.8l-2.1 .5 2.1 .5M344.8 47.3v2.2M346.1 44.2h-2.4v4.2M346.7 47.8l-1.9 .5 1.9 .5M348.3 47.3v2.2M348.3 48.3h3.5M349.6 50.7h2.4"/>
<path d="M350.3 47.8l-2 .5 2 .5M375.6 50.7h4.1M378.1 52.7l.5-2 .5 2M378.6 50.7v29M57.6 74.7h3.7M58.1 72.7l.5 2 .5-2M82.2 74.7h2.4M83 67.7v2M86 75.5v1.2M98.4 78.5v1.2M102.6 79.7h2.8M105 60.7h3"/>
<path d="M105.4 75.9v2.2M107.8 76.5v3.2M126.4 60.7h3.1M126.4 79.7h3.1M128 62.7l.5-2 .5 2M128 77.7l.5 2 .5-2M128.5 60.7v19M156.6 71.5l11.5 6.6M158 70l-.5 2 1.4-1.5M198.6 72.1v1.6M206 61.1v1M219 76.5v3.2"/>
<path d="M225 62.9v1.4M246.5 60.1h4M246.5 70.1h4M246.5 67.1h4M246.5 76.7h4M246.5 72.7h4M246.8 79.7h3.7M246.8 63.1h3.7M249 65.1l.5 2 .5-2M249 74.8l.5 1.9 .5-1.9M249 68.1l.5 2 .5-2M249 65.1l.5-2 .5 2"/>
<path d="M249 72.1l.5-2 .5 2M249 74.7l.5-2 .5 2M249.5 71.5h2.8v1.8M249.5 63.1v13.6M249.5 79.7v4.7M252.3 66.7v1.8h-2.8M284.1 70.7l5.5 3.1M285.6 69.2l-.6 2 1.5-1.5M358.5 76.5v3.2M375.6 79.7h4.1M378.1 77.7l.5 2 .5-2M63.6 98.3v3.7"/>
<path d="M78.3 94.8h4.7M81 94.3l2 .5-2 .5M83 92.6v3.2M86 92.6v3.2M86 94.8h16.3M86 94.8l1.9-.5 2.1 .5-2.1 .5zM90 92.6v3.2M92 94.3l-2 .5 2 .5M96.3 94.3l2.1 .5-2.1 .5M98.4 92.6v3.2M98.4 94.8l2-.5 1.9 .5-1.9 .5zM102.3 92.6v3.2"/>
<path d="M105.3 94.8h4.7M105.3 92.6v3.2M106.3 80.3h2.5M107.3 82.3l.5-2 .5 2M107.4 94.3l-2.1 .5 2.1 .5M107.8 80.3v3.2M123.5 98.3v3.7M130.9 89.9h3.6M133 87.9l.5 2 .5-2M177 83.1l3 1.6M184.6 92.2v4.7M184.6 96h60"/>
<path d="M186.6 95.4l-2 .6 2 .4M198.6 83.7v2.3M198.6 84.7h26.4M200.6 84.2l-2 .5 2 .5M204 84.2l2 .5-2 .5M206 83.7v2.3M208 84.2l-2 .5 2 .5M217.4 80.3h2.6M218.4 82.3l.6-2 .5 2M219 80.3v3.2M223 84.2l2 .5-2 .5M225 83.7v2.3"/>
<path d="M242.6 95.4l2 .6-2 .4M244.6 92.2v4.7M249 81.7l.5-2 .5 2M251.2 89.9h4.3M254 87.9l.5 2 .5-2M306.7 83.3l2.4 1.4M313.7 97.2v3.7M313.7 99.9h59.9M315.7 99.4l-2 .5 2 .5M339.1 80.9v1M339.1 92v3.9M339.1 94.9h12.5"/>
<path d="M340.6 94.4l1.9 .5-1.9 .5M341.1 94.4l-2 .5 2 .5M342.4 80.9v1M342.5 92v3.9M344.6 94.4l-2.1 .5 2.1 .5M346.3 94.4l2 .5-2 .5M348.3 80.9v1M348.3 92v3.9M349.6 94.4l2 .5-2 .5M350.3 94.4l-2 .5 2 .5M351.6 80.9v1M351.6 92v3.9"/>
<path d="M356.9 80.3h2.6M358 82.3l.5-2 .5 2M358.5 80.3v3.2M371.7 99.4l1.9 .5-1.9 .5M373.6 97.2v3.7M380.4 89.9h4.2M383.2 87.9l.4 2 .5-2M63.6 101h59.9M65.6 100.5l-2 .5 2 .5M121.6 100.5l1.9 .5-1.9 .5M68.5 136.1l1.5-1.5-.6 2M69.1 134.1l5 2.9"/>
<path d="M70 134.6l-32.5 56.4M366 135.4l32.6 56.2M366.9 134.9l-4.7 2.6M367.4 136.8l-1.4-1.4 .5 1.9M89.4 145.8l1.6 1M130.5 148.2h4M133 150.1l.6-1.9 .5 1.9M133.6 148.2v59.9M251.6 148.2h4M254.1 150.1l.5-1.9 .5 1.9M254.6 148.2v59.9M302.6 148.2h4.1"/>
<path d="M303.2 150.1l.5-1.9 .5 1.9M303.7 148.2v59.9M333.7 143l2 3.6M335.7 142.5l-1.5 1.4 2-.5M337.4 141.5l2-.6-1.5 1.5M338.9 140.1l2 3.5M339.4 140.9l-5.2 3M342.1 145.1l.8 1.7M342.4 157.8l.9 1.3M349.5 145.1l-3.2 1.9M97.4 173.5h1.3M125.7 173.5h3.8"/>
<path d="M128.1 175.5l.5-2 .4 2M128.6 173.5v24.4M206.2 166.5h3.8M208 166l2 .5-2 .6M210 165.6v2.1M210.3 166.5h8.6M211.5 166l2 .5-2 .6M213.5 165.6v2.1M213.7 166l2 .5-2 .6M215.5 166l-2 .5 2 .6M215.7 165.6v2.1M217 162.5h-2.3v4.1"/>
<path d="M217.7 166l-2 .5 2 .6M219.2 165.6v2.1M219.2 166.5h3.5M220.4 168.9h2M221.2 166l-2 .5 2 .6M246.5 168.9h4.1M249.1 171l.5-2.1 .5 2.1M249.6 168.9v29M307.7 168.9h4M308.2 171l.5-2.1 .5 2.1M308.7 168.9v29M335.2 166.5h3.9"/>
<path d="M335.2 168.9h2.1M337.1 166l2 .5-2 .6M339.1 165.6v2.1M339.4 166.5h8.5M340.6 166l1.9 .5-1.9 .6M342.5 165.6v2.1M342.8 166l2 .5-2 .6M344.6 166l-2.1 .5 2.1 .6M344.8 165.6v2.1M346.1 162.5h-2.4v4.1M346.7 166l-1.9 .5 1.9 .6M348.3 165.6v2.1"/>
<path d="M348.3 166.5h3.5M350.3 166l-2 .5 2 .6M36.7 190.5l5 2.9M38.1 189l-.6 2 1.5-1.5M81.4 189.5v1.5M87.6 198.5h2.5M89.1 194.7v3.2M89.1 198.5v3.3M90.3 198.9v1M96.8 198.9v1M97.4 197.9h1.3M106.6 182.6h1.6"/>
<path d="M106.6 188.9h1.6M116.2 198.5h1.8M125.7 197.9h3.8M125.7 198.5h3.8M125.7 182.6h3.8M125.7 188.9h3.8M128.1 195.9l.5 2 .4-2M128.1 186.9l.5 2 .4-2M128.1 180.5l.5 2.1 .4-2.1M128.1 191l.5-2.1 .4 2.1M128.1 184.5l.5-1.9 .4 1.9M128.6 198.5v6"/>
<path d="M196.6 197.9h2.6M196.6 198.5h2.6M197.7 195.9l.5 2 .5-2M198.2 194.7v3.2M198.2 198.5v3.3M206.4 199.4v1.3M210 199.4v1.3M219.2 199.4v1.3M222.6 199.4v1.3M223.6 197.9h2.2M246.5 197.9h4.1M249.1 195.9l.5 2 .5-2"/>
<path d="M307.7 197.9h4M308.2 195.9l.5 2 .5-2M325.9 197.9h2.6M325.9 198.5h2.6M327 195.9l.4 2 .5-2M327.4 194.7v3.2M327.4 198.5v3.3M335.7 198.9v.8M339.1 198.9v.8M344.8 198.9v.8M348.3 198.9v.8M398 189.6l.6 2-1.4-1.5"/>
<path d="M399.5 191l-4.7 2.7M57 201.9l2.4 1.4M63.6 215.2v3.9M63.6 218.1h59.9M65.6 217.6l-2 .5 2 .5M81.4 210.2v3.9M81.4 213.1h24.4M83.4 212.7l-2 .4 2 .5M88.4 212.7l1.9 .4-1.9 .5M88.6 200.6l.5-2.1 .5 2.1M90.3 210.2v3.9M92.4 212.7l-2.1 .4 2.1 .5"/>
<path d="M94.8 212.7l2 .4-2 .5M96.8 210.2v3.9M98.7 212.7l-1.9 .4 1.9 .5M103.8 212.7l2 .4-2 .5M105.8 210.2v3.9M121.6 217.6l1.9 .5-1.9 .5M123.5 215.2v3.9M125.7 204.5h3.8M128.1 202.5l.5 2 .4-2M128.1 200.6l.5-2.1 .4 2.1M130.5 208.1h4M133 206.1l.6 2 .5-2"/>
<path d="M184.6 215.1v4M184.6 218.1h60M186.6 217.6l-2 .5 2 .5M197.7 200.6l.5-2.1 .5 2.1M202 213.1h4.6M204.6 212.7l2 .4-2 .5M206.6 210.3v3.8M210 213.1h9.2M210 210.3v3.8M212 212.7l-2 .4 2 .5M217.2 212.7l2 .4-2 .5M219.2 210.3v3.8"/>
<path d="M222.6 213.1h4.7M222.6 210.3v3.8M224.6 212.7l-2 .4 2 .5M242.6 217.6l2 .5-2 .5M244.6 215.1v4M251.6 208.1h4M254.1 206.1l.5 2 .5-2M302.6 208.1h4.1M303.2 206.1l.5 2 .5-2M313.7 215.2v3.9M313.7 218.1h59.9M315.7 217.6l-2 .5 2 .5"/>
<path d="M327 200.6l.4-2.1 .5 2.1M330.7 213.1h5M333.7 212.7l2 .4-2 .5M335.7 210.4v3.7M339.1 210.4v3.7M339.1 213.1h5.7M341.1 212.7l-2 .4 2 .5M342.9 212.7l1.9 .4-1.9 .5M344.8 210.4v3.7M348.3 213.1h5.3M348.3 210.4v3.7M350.3 212.7l-2 .4 2 .5"/>
<path d="M371.7 217.6l1.9 .5-1.9 .5M373.6 215.2v3.9M381 201.5l-3.6 2"/>
</g>
<g fill="none" stroke="#000" stroke-width=".2" stroke-dasharray="1.6 1.6" stroke-linecap="butt">
<path d="M88.4 38.9l5.2-9 5.1 9M209.4 38.9l5.2-9 5.2 9M339.3 37.5l4.3-7.6 4.3 7.6M120.8 77.3l5.1 9h-10.3M241.8 77.3l5.2 9h-10.4M371.9 78.7l4.1 7.6h-8.5M71.4 86.3h-10.4l5.2-9M192.4 86.3h-10.4l5.2-9M319.9 86.3h-8.8l4.4-7.6M88.4 157.2l5.2-9 5.1 9M210.2 155.7l4.4-7.5 4.2 7.5M348.1 155.7l-4.5-7.5-4.1 7.5"/>
<path d="M120.8 195.5l5.1 9h-10.3M242.8 197l4.2 7.5h-8.6M315.5 197l-4.2 7.5h8.6M71.4 204.5h-10.4l5.2-9M190.8 204.5h-8.8l4.4-7.5M367.5 204.5h8.7l-4.3-7.5"/>
</g>
<path d="M73.3 110.6h43.8M189.9 109.5h54.2M192.1 105.1h49.8M315.3 109.5h57.7M74.9 228.2h37M187.6 228.3h67.6M315.6 228.1h55.5" fill="none" stroke="#000" stroke-width=".51"/>
<g font-size="3">
<text x="192.1" y="104.3">TWO WAY TRAFFIC ACROSS A</text>
<text x="73.3" y="109.8">TWO WAY TRAFFIC AHEAD</text>
<text x="189.9" y="108.8">ONE WAY CARRIAGEWAY AHEAD</text>
<text x="315.3" y="108.8">ROAD NARROWS ON RIGHT AHEAD</text>
<text x="74.9" y="227.4">CROSS ROADS AHEAD</text>
<text x="187.6" y="227.6">ROAD NARROWS ON BOTH SIDES AHEAD</text>
<text x="315.6" y="227.3">ROAD NARROWS ON LEFT AHEAD</text>
</g>
<g font-size="2.5">
<text x="292.3" y="252.2">STANDARD</text>
<text x="313.9" y="252.2">DETAIL</text>
<text x="291.5" y="270.3">TRAFFIC WARNING SIGNS</text>
<text x="299" y="274.1">(SHEET 1 OF 9)</text>
<text x="358.2" y="273.4">LTA/SDRE14/17/TFW1</text>
<text x="401.2" y="273.4">-</text>
</g>
<text font-size="2.3" x="400.8" y="289.8">17-1</text>
<g font-size="2">
<text x="222.5" y="20.3" transform="rotate(30 222.5 20.3)">60</text>
<text x="348.9" y="24.9" transform="rotate(30 348.9 24.9)">60</text>
<text x="172.5" y="43.9" transform="rotate(-60 172.5 43.9)">650</text>
<text x="299.5" y="44.1" transform="rotate(-60 299.5 44.1)">650</text>
<text x="335.3" y="47.3">35</text>
<text x="346.5" y="45.4">22</text>
<text x="349.4" y="47.3">35</text>
<text x="106.4" y="79.1">5</text>
<text x="200.3" y="83.7">75</text>
<text x="213.5" y="83.7">190</text>
<text x="217.6" y="79.1">5</text>
<text x="357.1" y="79.1">5</text>
<text x="78.3" y="93.8">30</text>
<text x="86.5" y="93.8">40</text>
<text x="92.9" y="93.8">84</text>
<text x="98.8" y="93.8">40</text>
<text x="107.6" y="93.8">30</text>
<text x="212.7" y="94.9">600</text>
<text x="339.3" y="93.9">35</text>
<text x="344.4" y="93.9">57</text>
<text x="348.7" y="93.9">35</text>
<text x="91.9" y="100">600</text>
<text x="342.6" y="98.9">600</text>
<text x="61.5" y="118.6">SECTION OF THE ROAD WHICH IS TWO-WAY IN CONTRAST TO THE</text>
<text x="61.5" y="115.6">THIS SIGN INDICATES THAT MOTORISTS ARE APPROACHING A</text>
<text x="184.5" y="118.4">CONTROLLED OR UNCONTROLLED JUNCTION WHERE THE ROAD</text>
<text x="184.5" y="115.4">THIS SIGN INDICATES THAT MOTORISTS ARE APPROACHING A</text>
<text x="307.3" y="118.8">SIDE. IT MAY BE USED WITH A SUPPLEMENTARY PLATE.</text>
<text x="307.3" y="115.8">THIS SIGN INDICATES A ROAD NARROWING AHEAD ON THE RIGHT</text>
<text x="61.5" y="124.6">SUPPLEMENTARY PLATE.</text>
<text x="61.5" y="121.6">CURRENT SECTION WHICH IS ONE-WAY. IT MAY BE USED WITH A</text>
<text x="184.5" y="124.4">WITH A SUPPLEMENTARY PLATE.</text>
<text x="184.5" y="121.4">PERPENDICULAR TO THE APPROACH IS TWO-WAY. IT MAY BE USED</text>
<text x="335" y="142.3" transform="rotate(-30 335 142.3)">60</text>
<text x="382.6" y="161.7" transform="rotate(60 382.6 161.7)">650</text>
<text x="51.7" y="164.3" transform="rotate(-60 51.7 164.3)">650</text>
<text x="206.2" y="165.6">35</text>
<text x="217.4" y="163.6">22</text>
<text x="220.3" y="165.6">35</text>
<text x="335.3" y="165.6">35</text>
<text x="346.5" y="163.6">22</text>
<text x="349.4" y="165.6">35</text>
<text x="87.7" y="197.3">5</text>
<text x="196.3" y="197">5</text>
<text x="325.6" y="197">5</text>
<text x="84.6" y="212.1">90</text>
<text x="92.7" y="212.1">65</text>
<text x="101.3" y="212.1">90</text>
<text x="202" y="212.1">35</text>
<text x="213.5" y="212.1">92</text>
<text x="224.9" y="212.1">35</text>
<text x="330.7" y="212.1">35</text>
<text x="340.8" y="212.1">57</text>
<text x="351.2" y="212.1">35</text>
<text x="92.3" y="217.1">600</text>
<text x="213" y="217.1">600</text>
<text x="341.2" y="217.1">600</text>
<text x="60.3" y="232.7">THIS SIGN INDICATES THAT MOTORISTS ARE APPROACHING A</text>
<text x="187.4" y="232.6">THIS SIGN INDICATES THAT THE ROAD AHEAD BECOMES</text>
<text x="304.1" y="232.6">THIS SIGN INDICATES A ROAD NARROWING AHEAD ON THE</text>
<text x="60.3" y="238.7">BE USED WITH A SUPPLEMENTARY PLATE.</text>
<text x="60.3" y="235.7">CONTROLLED OR UNCONTROLLED CROSS ROADS. THIS MAY</text>
<text x="187.4" y="238.6">SUPPLEMENTARY PLATE.</text>
<text x="187.4" y="235.6">NARROWER ON BOTH SIDES. IT MAY BE USED WITH A</text>
<text x="304.1" y="235.6">LEFT SIDE. IT MAY BE USED WITH A SUPPLEMENTARY PLATE.</text>
</g>
<g font-size="1.8">
<text x="333.2" y="269.5">DRAWING NO.</text>
<text x="397.9" y="269.5">REV.</text>
<text x="333.2" y="279.5">DATE OF ISSUE</text>
<text x="358.2" y="279.5">SCALE</text>
<text x="383.2" y="279.5">SHEET NO.</text>
<text x="337.3" y="283.8">1st APR 2014</text>
<text x="365.1" y="283.8">1:10</text>
<text x="389.9" y="283.9">1 OF 9</text>
</g>
<g font-size="1.7">
<text x="267.2" y="284.3">REV.</text>
<text x="276.8" y="284.3">DATE</text>
</g>
</svg>
